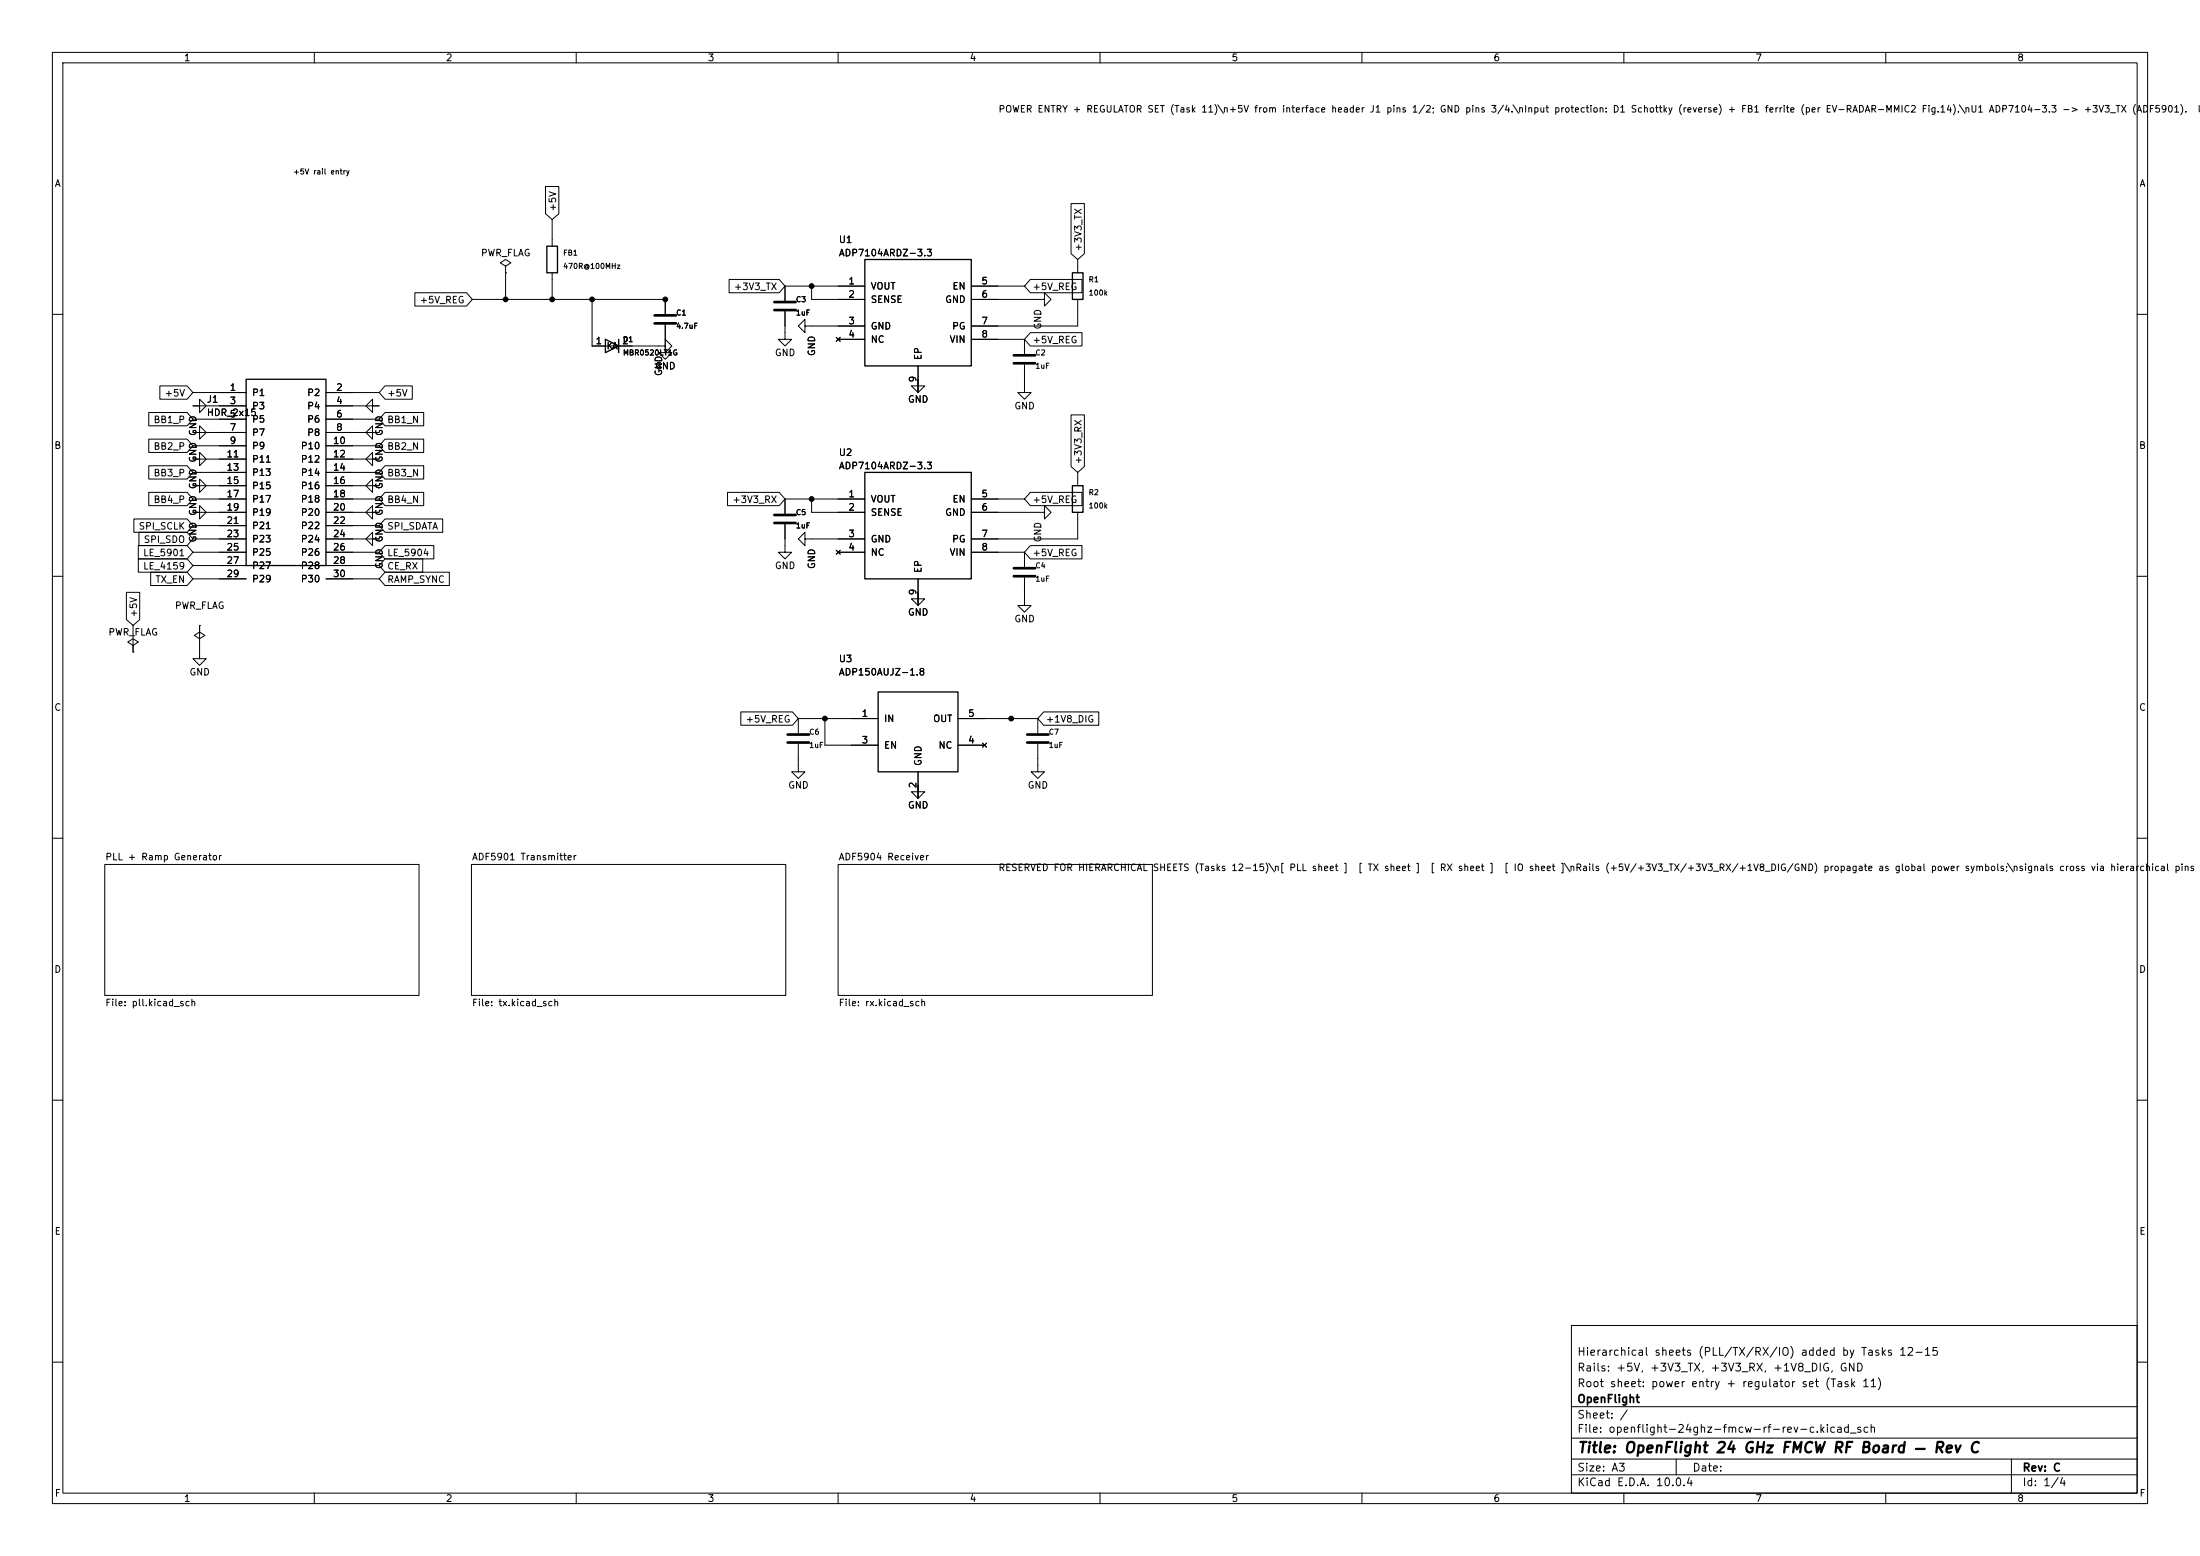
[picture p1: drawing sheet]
<svg xmlns="http://www.w3.org/2000/svg" width="420mm" height="297mm" viewBox="0 0 420 297" stroke-linecap="round" stroke-linejoin="round" font-family="sans-serif">
<g fill="none" stroke="#000" stroke-width=".19">
<path d="M10 10h400v277h-400zM12 12h396v273h-396zM60 10v2M110 10v2M160 10v2M210 10v2M260 10v2M310 10v2M360 10v2M104.1 35.6h2.6v5.2l-1.3 1.1-1.3-1.1zM204.5 38.9h2.5v9.5l-1.3 1.1-1.2-1.1zM79.2 55.9h9.9l1.1 1.3-1.1 1.2h-9.9z"/>
<path d="M90.2 57.2h36.8v2.7M96.5 50.8l1-.6-1-.7-1 .7 1 .6v1.3M96.5 52.1h.1M96.5 52.1v5.1M105.4 41.9v5.1M105.4 52.1v5.1M113 57.2v8.8h14v-1.2l1.3 1.2-1.3 1.3v-1.3M139.2 53.3h9.5l1.2 1.3-1.2 1.3h-9.5zM149.9 59.4v5.4h1.2l-1.2 1.2-1.3-1.2h1.3M149.9 54.6v2.8M149.9 54.6h15.2M154.9 54.6v2.6h10.2"/>
<path d="M185.4 57.2h14v-1.3l1.3 1.3-1.3 1.2v-1.2M185.4 54.6h10.2M196.7 53.3h9.9v2.6h-9.9l-1.1-1.3zM205.7 49.5v2.6M205.7 57.2v5h-20.3M10 60h2M28.4 78.7h7.3l1.1 1.3-1.1 1.3h-7.3zM30.5 73.7h5.2l1.1 1.2-1.1 1.3h-5.2zM36.8 74.9h10.2M38.1 77.5v1.2l1.3-1.2-1.3-1.3v1.3h-1.3h10.2M62.2 77.5h10.2h-1.3v1.2l-1.3-1.2 1.3-1.3v1.3M62.2 74.9h10.2"/>
<path d="M73.5 78.7h7.4v2.6h-7.4l-1.1-1.3zM73.5 73.7h5.2v2.5h-5.2l-1.1-1.3zM127 66v1.3h1.3l-1.3 1.3-1.3-1.3h1.3M127 62v4M153.7 62.2v-1.2l-1.3 1.2 1.3 1.3v-1.3h11.4M159.6 64.4l.8 .8M160 64.8h5.1M160.4 64.4l-.8 .8M175.3 72.4v1.3h1.2l-1.2 1.2-1.3-1.2h1.3M175.3 69.9v5M185.4 64.8h10.2M195.6 69.6v5.3h1.2l-1.2 1.3-1.3-1.3h1.3"/>
<path d="M195.6 64.8v2.8M196.7 63.5h9.9v2.5h-9.9l-1.1-1.2zM204.5 79.2h2.5v9.9l-1.3 1.1-1.2-1.1zM408 60h2M25.6 99.1h10.1l1.1 1.2-1.1 1.3h-10.1zM28.4 94h7.3l1.1 1.3-1.1 1.2h-7.3zM28.4 83.8h7.3l1.1 1.3-1.1 1.3h-7.3zM28.4 88.9h7.3l1.1 1.3-1.1 1.2h-7.3zM36.8 95.3h10.2M36.8 80h10.2M36.8 85.1h10.2M36.8 90.2h10.2"/>
<path d="M38.1 97.8v1.3l1.3-1.3-1.3-1.3v1.3h-1.3h10.2M38.1 82.6v1.2l1.3-1.2-1.3-1.3v1.3h-1.3h10.2M38.1 87.6v1.3l1.3-1.3-1.3-1.2v1.2h-1.3h10.2M38.1 92.7v1.3l1.3-1.3-1.3-1.3v1.3h-1.3h10.2M62.2 82.6h10.2h-1.3v1.2l-1.3-1.2 1.3-1.3v1.3M62.2 87.6h10.2h-1.3v1.3l-1.3-1.3 1.3-1.2v1.2M62.2 92.7h10.2h-1.3v1.3l-1.3-1.3 1.3-1.3v1.3M62.2 97.8h10.2h-1.3v1.3l-1.3-1.3 1.3-1.3v1.3M62.2 95.3h10.2M62.2 80h10.2M62.2 85.1h10.2M62.2 90.2h10.2"/>
<path d="M73.5 94h7.4v2.5h-7.4l-1.1-1.2zM73.5 83.8h7.4v2.6h-7.4l-1.1-1.3zM73.5 88.9h7.4v2.5h-7.4l-1.1-1.2zM73.5 99.1h11v2.5h-11l-1.1-1.3zM138.9 94h9.8l1.2 1.3-1.2 1.2h-9.8zM149.9 95.3h15.2M149.9 95.3v2.7M154.9 95.3v2.5h10.2M185.4 97.8h14v-1.3l1.3 1.3-1.3 1.3v-1.3M185.4 95.3h10.2M196.7 94h9.9v2.5h-9.9l-1.1-1.2zM205.7 90.2v2.5"/>
<path d="M205.7 97.8v5.1h-20.3M10 110h2M24.1 113.1h2.6v5.2l-1.3 1.1-1.3-1.1zM25.4 119.4v5.1M26.4 106.7h9.3l1.1 1.3-1.1 1.2h-9.3zM26.4 104.1h9.3l1.1 1.3-1.1 1.3h-9.3zM26.5 101.6h9.2l1.1 1.3-1.1 1.2h-9.2zM28.8 109.2h6.9l1.1 1.3-1.1 1.3h-6.9zM36.8 102.9h10.2M36.8 105.4h10.2M36.8 100.3h10.2M36.8 108h10.2"/>
<path d="M36.8 110.5h10.2M38.1 119.4v1.3l1 .6-1 .6-1-.6 1-.6M38.1 119.4h.1M38.1 119.4v6.3h1.3l-1.3 1.3-1.3-1.3h1.3M62.2 102.9h10.2h-1.3v1.2l-1.3-1.2 1.3-1.3v1.3M62.2 105.4h10.2M62.2 100.3h10.2M62.2 108h10.2M62.2 110.5h10.2M73.5 104.1h9.3v2.6h-9.3l-1.1-1.3zM73.5 106.7h7.2v2.5h-7.2l-1.1-1.2zM73.5 109.2h12.3v2.6h-12.3l-1.1-1.3z"/>
<path d="M149.9 100.1v5.3h1.2l-1.2 1.3-1.3-1.3h1.3M153.7 102.9v-1.3l-1.3 1.3 1.3 1.2v-1.2h11.4M159.6 105l.8 .8M160 105.4h5.1M160.4 105l-.8 .8M175.3 113v1.3h1.2l-1.2 1.3-1.3-1.3h1.3M175.3 110.5v5.1M185.4 105.4h10.2M195.6 110.2v5.4h1.2l-1.2 1.2-1.3-1.2h1.3M195.6 105.4v2.8M196.7 104.1h9.9v2.6h-9.9l-1.1-1.3zM408 110h2"/>
<path d="M25.4 123.2l1-.6-1-.7-1 .7 1 .6v1.3M25.4 124.5h.1M141.4 135.9h9.9l1.1 1.3-1.1 1.2h-9.9zM152.4 137.2h15.2M152.4 137.2v2.8M157.5 137.2v5h10.1M182.9 137.2h15.2M198.1 137.2v2.8M199.2 135.9h10.6v2.5h-10.6l-1.1-1.2zM10 160h2M152.4 142v5.3h1.3l-1.3 1.3-1.3-1.3h1.3M175.3 149.9v1.2h1.2l-1.2 1.3-1.3-1.3h1.3"/>
<path d="M175.3 147.3v5.1M182.9 142.2h5.1M187.6 141.9l.7 .7M188.3 141.9l-.7 .7M198.1 142v5.3h1.3l-1.3 1.3-1.3-1.3h1.3M408 160h2M20 165h60v25h-60zM90 165h60v25h-60zM160 165h60v25h-60zM10 210h2M408 210h2M300 253h108v32h-108z"/>
<path d="M10 260h2M300 278.5h108M300 274.5h108M300 268.5h108M320 278.5v3M384 278.5v6.5M408 260h2M60 285v2M110 285v2M160 285v2M210 285v2M260 285v2"/>
<path d="M300 281.5h108M310 285v2M360 285v2"/>
</g>
<g fill="none" stroke="#000" stroke-width=".51">
<path d="M147.8 57.7h4.1M147.8 59.2h4.1M125 60.2h4M125 61.7h4M193.5 67.8h4.1M193.5 69.3h4.1M147.8 98.3h4.1M147.8 99.8h4.1M193.5 108.5h4.1M193.5 110h4.1M150.4 140.2h4M150.4 141.7h4"/>
<path d="M196.1 140.2h4.1M196.1 141.7h4.1"/>
</g>
<path d="M104.4 47h2v5.1h-2zM165.1 49.5h20.3v20.4h-20.3zM204.7 52.1h2.1v5.1h-2.1zM47 72.4h15.2v35.6h-15.2zM115.6 64.8l2.5 1.2-2.5 1.3zM118.1 64.8v2.5M165.1 90.2h20.3v20.3h-20.3zM204.7 92.7h2.1v5.1h-2.1zM167.6 132.1h15.3v15.2h-15.3z" fill="none" stroke="#000" stroke-width=".25"/>
<g fill="#000" stroke="#000" stroke-width=".19">
<circle cx="96.5" cy="57.2" r=".46"/>
<circle cx="105.4" cy="57.2" r=".46"/>
<circle cx="113" cy="57.2" r=".46"/>
<circle cx="127" cy="57.2" r=".46"/>
<circle cx="154.9" cy="54.6" r=".46"/>
<circle cx="154.9" cy="95.3" r=".46"/>
<circle cx="157.5" cy="137.2" r=".46"/>
<circle cx="193" cy="137.2" r=".46"/>
</g>
<text font-size="2" x="301" y="277.8">Title: OpenFlight 24 GHz FMCW RF Board — Rev C</text>
<g font-size="1.5">
<text x="301" y="262.1">Rails: +5V, +3V3_TX, +3V3_RX, +1V8_DIG, GND</text>
<text x="301" y="259.1">Hierarchical sheets (PLL/TX/RX/IO) added by Tasks 12-15</text>
<text x="301" y="268.1">OpenFlight</text>
<text x="301" y="265.1">Root sheet: power entry + regulator set (Task 11)</text>
<text x="301" y="273.8">File: openflight-24ghz-fmcw-rf-rev-c.kicad_sch</text>
<text x="301" y="271.1">Sheet: /</text>
<text x="301" y="281.2">Size: A3</text>
<text x="323" y="281.2">Date:</text>
<text x="386" y="281.2">Rev: C</text>
<text x="301" y="284">KiCad E.D.A. 10.0.4</text>
<text x="386" y="284">Id: 1/4</text>
</g>
<g font-size="1.3">
<text x="35" y="12">1</text>
<text x="85" y="12">2</text>
<text x="135" y="12">3</text>
<text x="185" y="12">4</text>
<text x="235" y="12">5</text>
<text x="285" y="12">6</text>
<text x="335" y="12">7</text>
<text x="385" y="12">8</text>
<text x="190.5" y="21.8">POWER ENTRY + REGULATOR SET (Task 11)\n+5V from interface header J1 pins 1/2; GND pins 3/4.\nInput protection: D1 Schottky (reverse) + FB1 ferrite (per EV-RADAR-MMIC2 Fig.14).\nU1 ADP7104-3.3 -&gt; +3V3_TX (ADF5901).</text>
<text x="419.4" y="21.8">U2</text>
<text x="10.3" y="36">A</text>
<text x="408.3" y="36">A</text>
<text x="106.5" y="40.5" transform="rotate(-90 106.5 40.5)">+5V</text>
<text x="160" y="46.7">U1</text>
<text x="91.7" y="49.2">PWR_FLAG</text>
<text x="160" y="49.2">ADP7104ARDZ-3.3</text>
<text x="206.8" y="48.1" transform="rotate(-90 206.8 48.1)">+3V3_TX</text>
<text x="80" y="58.2">+5V_REG</text>
<text x="140" y="55.7">+3V3_TX</text>
<text x="161.9" y="54.6">1</text>
<text x="161.9" y="57.1">2</text>
<text x="166.1" y="55.6">VOUT</text>
<text x="166.1" y="58.1">SENSE</text>
<text x="180.3" y="58.1">GND</text>
<text x="181.7" y="55.6">EN</text>
<text x="187.3" y="54.6">5</text>
<text x="187.3" y="57.1">6</text>
<text x="197" y="55.7">+5V_REG</text>
<text x="161.9" y="62.2">3</text>
<text x="161.9" y="64.7">4</text>
<text x="166.1" y="63.2">GND</text>
<text x="166.1" y="65.7">NC</text>
<text x="181.2" y="65.7">VIN</text>
<text x="181.7" y="63.2">PG</text>
<text x="187.3" y="62.2">7</text>
<text x="187.3" y="64.7">8</text>
<text x="197" y="65.8">+5V_REG</text>
<text x="199.1" y="63" transform="rotate(-90 199.1 63)">GND</text>
<text x="113.6" y="66">1</text>
<text x="115.7" y="67">KA</text>
<text x="118.7" y="66">2</text>
<text x="125" y="70.8">GND</text>
<text x="126.7" y="71.9" transform="rotate(-90 126.7 71.9)">GND</text>
<text x="147.8" y="68.3">GND</text>
<text x="155.9" y="68.1" transform="rotate(-90 155.9 68.1)">GND</text>
<text x="176.2" y="68.8" transform="rotate(-90 176.2 68.8)">EP</text>
<text x="31.3" y="76">+5V</text>
<text x="39.4" y="77.2">J1</text>
<text x="43.7" y="74.9">1</text>
<text x="43.7" y="77.4">3</text>
<text x="48" y="75.9">P1</text>
<text x="58.5" y="75.9">P2</text>
<text x="64.1" y="74.9">2</text>
<text x="64.1" y="77.4">4</text>
<text x="73.8" y="76">+5V</text>
<text x="173.2" y="77.2">GND</text>
<text x="175.2" y="73.1" transform="rotate(-90 175.2 73.1)">9</text>
<text x="29.2" y="81.1">BB1_P</text>
<text x="37.8" y="83.3" transform="rotate(-90 37.8 83.3)">GND</text>
<text x="39.4" y="79.7">HDR_2x15</text>
<text x="43.7" y="80">5</text>
<text x="43.7" y="82.5">7</text>
<text x="48" y="78.4">P3</text>
<text x="48" y="81">P5</text>
<text x="48" y="83.5">P7</text>
<text x="58.5" y="78.4">P4</text>
<text x="58.5" y="81">P6</text>
<text x="58.5" y="83.5">P8</text>
<text x="64.1" y="80">6</text>
<text x="64.1" y="82.5">8</text>
<text x="73.4" y="83.3" transform="rotate(-90 73.4 83.3)">GND</text>
<text x="73.8" y="81.1">BB1_N</text>
<text x="193.5" y="78.4">GND</text>
<text x="10.3" y="86">B</text>
<text x="29.2" y="86.2">BB2_P</text>
<text x="37.8" y="88.4" transform="rotate(-90 37.8 88.4)">GND</text>
<text x="43.1" y="87.6">11</text>
<text x="43.7" y="85.1">9</text>
<text x="48" y="86.1">P9</text>
<text x="48" y="88.6">P11</text>
<text x="57.3" y="86.1">P10</text>
<text x="57.3" y="88.6">P12</text>
<text x="63.5" y="85.1">10</text>
<text x="63.5" y="87.6">12</text>
<text x="73.4" y="88.4" transform="rotate(-90 73.4 88.4)">GND</text>
<text x="73.8" y="86.2">BB2_N</text>
<text x="160" y="89.9">ADP7104ARDZ-3.3</text>
<text x="160" y="87.3">U2</text>
<text x="206.8" y="88.7" transform="rotate(-90 206.8 88.7)">+3V3_RX</text>
<text x="408.2" y="86">B</text>
<text x="29.2" y="91.2">BB3_P</text>
<text x="37.8" y="93.5" transform="rotate(-90 37.8 93.5)">GND</text>
<text x="43.1" y="90.1">13</text>
<text x="43.1" y="92.7">15</text>
<text x="43.1" y="95.2">17</text>
<text x="48" y="91.1">P13</text>
<text x="48" y="93.7">P15</text>
<text x="57.3" y="91.1">P14</text>
<text x="57.3" y="93.7">P16</text>
<text x="63.5" y="90.1">14</text>
<text x="63.5" y="92.7">16</text>
<text x="63.5" y="95.2">18</text>
<text x="73.4" y="93.5" transform="rotate(-90 73.4 93.5)">GND</text>
<text x="73.8" y="91.2">BB3_N</text>
<text x="161.9" y="95.2">1</text>
<text x="187.3" y="95.2">5</text>
<text x="26.4" y="101.4">SPI_SCLK</text>
<text x="29.2" y="96.3">BB4_P</text>
<text x="37.8" y="98.6" transform="rotate(-90 37.8 98.6)">GND</text>
<text x="43.1" y="97.8">19</text>
<text x="43.1" y="100.3">21</text>
<text x="48" y="96.2">P17</text>
<text x="48" y="98.8">P19</text>
<text x="48" y="101.3">P21</text>
<text x="57.3" y="96.2">P18</text>
<text x="57.3" y="98.8">P20</text>
<text x="57.3" y="101.3">P22</text>
<text x="63.5" y="97.8">20</text>
<text x="63.5" y="100.3">22</text>
<text x="73.4" y="98.6" transform="rotate(-90 73.4 98.6)">GND</text>
<text x="73.8" y="96.3">BB4_N</text>
<text x="73.8" y="101.4">SPI_SDATA</text>
<text x="139.7" y="96.3">+3V3_RX</text>
<text x="161.9" y="97.8">2</text>
<text x="166.1" y="96.2">VOUT</text>
<text x="166.1" y="98.8">SENSE</text>
<text x="180.3" y="98.8">GND</text>
<text x="181.7" y="96.2">EN</text>
<text x="187.3" y="97.8">6</text>
<text x="197" y="96.3">+5V_REG</text>
<text x="27.2" y="106.5">LE_5901</text>
<text x="27.3" y="103.9">SPI_SDO</text>
<text x="37.8" y="103.6" transform="rotate(-90 37.8 103.6)">GND</text>
<text x="43.1" y="102.8">23</text>
<text x="43.1" y="105.4">25</text>
<text x="43.1" y="107.9">27</text>
<text x="48" y="103.8">P23</text>
<text x="48" y="106.4">P25</text>
<text x="57.3" y="103.8">P24</text>
<text x="57.3" y="106.4">P26</text>
<text x="63.5" y="102.8">24</text>
<text x="63.5" y="105.4">26</text>
<text x="63.5" y="107.9">28</text>
<text x="73.4" y="103.6" transform="rotate(-90 73.4 103.6)">GND</text>
<text x="73.8" y="106.5">LE_5904</text>
<text x="161.9" y="102.8">3</text>
<text x="161.9" y="105.4">4</text>
<text x="166.1" y="103.8">GND</text>
<text x="166.1" y="106.4">NC</text>
<text x="181.2" y="106.4">VIN</text>
<text x="181.7" y="103.8">PG</text>
<text x="187.3" y="102.8">7</text>
<text x="187.3" y="105.4">8</text>
<text x="197" y="106.5">+5V_REG</text>
<text x="199.1" y="103.6" transform="rotate(-90 199.1 103.6)">GND</text>
<text x="27.2" y="109">LE_4159</text>
<text x="29.6" y="111.6">TX_EN</text>
<text x="43.1" y="110.5">29</text>
<text x="48" y="108.9">P27</text>
<text x="48" y="111.5">P29</text>
<text x="57.3" y="108.9">P28</text>
<text x="57.3" y="111.5">P30</text>
<text x="63.5" y="110.5">30</text>
<text x="73.4" y="108.7" transform="rotate(-90 73.4 108.7)">GND</text>
<text x="73.8" y="109">CE_RX</text>
<text x="73.8" y="111.6">RAMP_SYNC</text>
<text x="147.8" y="108.9">GND</text>
<text x="155.9" y="108.7" transform="rotate(-90 155.9 108.7)">GND</text>
<text x="175.2" y="113.7" transform="rotate(-90 175.2 113.7)">9</text>
<text x="176.2" y="109.5" transform="rotate(-90 176.2 109.5)">EP</text>
<text x="26.5" y="118" transform="rotate(-90 26.5 118)">+5V</text>
<text x="33.3" y="116.5">PWR_FLAG</text>
<text x="173.2" y="117.8">GND</text>
<text x="193.5" y="119.1">GND</text>
<text x="20.6" y="121.6">PWR_FLAG</text>
<text x="36.1" y="129.2">GND</text>
<text x="160" y="129.2">ADP150AUJZ-1.8</text>
<text x="160" y="126.7">U3</text>
<text x="10.3" y="136">C</text>
<text x="164.4" y="137.1">1</text>
<text x="184.7" y="137.1">5</text>
<text x="408.2" y="136">C</text>
<text x="142.2" y="138.2">+5V_REG</text>
<text x="164.4" y="142.2">3</text>
<text x="168.7" y="138.1">IN</text>
<text x="168.7" y="143.2">EN</text>
<text x="178" y="138.1">OUT</text>
<text x="179.1" y="143.2">NC</text>
<text x="184.7" y="142.2">4</text>
<text x="199.5" y="138.2">+1V8_DIG</text>
<text x="176.2" y="146.3" transform="rotate(-90 176.2 146.3)">GND</text>
<text x="150.4" y="150.8">GND</text>
<text x="173.2" y="154.6">GND</text>
<text x="175.2" y="150.6" transform="rotate(-90 175.2 150.6)">2</text>
<text x="196.1" y="150.8">GND</text>
<text x="20" y="164.5">PLL + Ramp Generator</text>
<text x="90" y="164.5">ADF5901 Transmitter</text>
<text x="160" y="164.5">ADF5904 Receiver</text>
<text x="190.5" y="166.6">RESERVED FOR HIERARCHICAL SHEETS (Tasks 12-15)\n[ PLL sheet ]</text>
<text x="259.1" y="166.6">[ TX sheet ]</text>
<text x="272.9" y="166.6">[ RX sheet ]</text>
<text x="287" y="166.6">[ IO sheet ]\nRails (+5V/+3V3_TX/+3V3_RX/+1V8_DIG/GND) propagate as global power symbols;\nsignals cross via hierarchical pins a</text>
<text x="10.3" y="186">D</text>
<text x="408.2" y="186">D</text>
<text x="20" y="192.4">File: pll.kicad_sch</text>
<text x="90" y="192.4">File: tx.kicad_sch</text>
<text x="160" y="192.4">File: rx.kicad_sch</text>
<text x="10.3" y="236">E</text>
<text x="408.3" y="236">E</text>
<text x="10.3" y="286">F</text>
<text x="35" y="287">1</text>
<text x="85" y="287">2</text>
<text x="135" y="287">3</text>
<text x="185" y="287">4</text>
<text x="235" y="287">5</text>
<text x="285" y="287">6</text>
<text x="335" y="287">7</text>
<text x="385" y="287">8</text>
<text x="408.3" y="286">F</text>
</g>
<g font-size="1">
<text x="55.9" y="33.5">+5V rail entry</text>
<text x="107.4" y="49">FB1</text>
<text x="107.4" y="51.6">470R@100MHz</text>
<text x="151.9" y="57.9">C3</text>
<text x="207.7" y="56.6">100k</text>
<text x="207.7" y="54.1">R1</text>
<text x="118.8" y="65.5">D1</text>
<text x="129" y="63">4.7uF</text>
<text x="129" y="60.5">C1</text>
<text x="151.9" y="60.5">1uF</text>
<text x="118.8" y="68.1">MBR0520LT1G</text>
<text x="197.6" y="70.6">1uF</text>
<text x="197.6" y="68.1">C2</text>
<text x="207.7" y="94.7">R2</text>
<text x="151.9" y="101.1">1uF</text>
<text x="151.9" y="98.6">C5</text>
<text x="207.7" y="97.3">100k</text>
<text x="197.6" y="111.3">1uF</text>
<text x="197.6" y="108.7">C4</text>
<text x="154.4" y="143">1uF</text>
<text x="154.4" y="140.5">C6</text>
<text x="200.1" y="143">1uF</text>
<text x="200.1" y="140.5">C7</text>
</g>
</svg>
